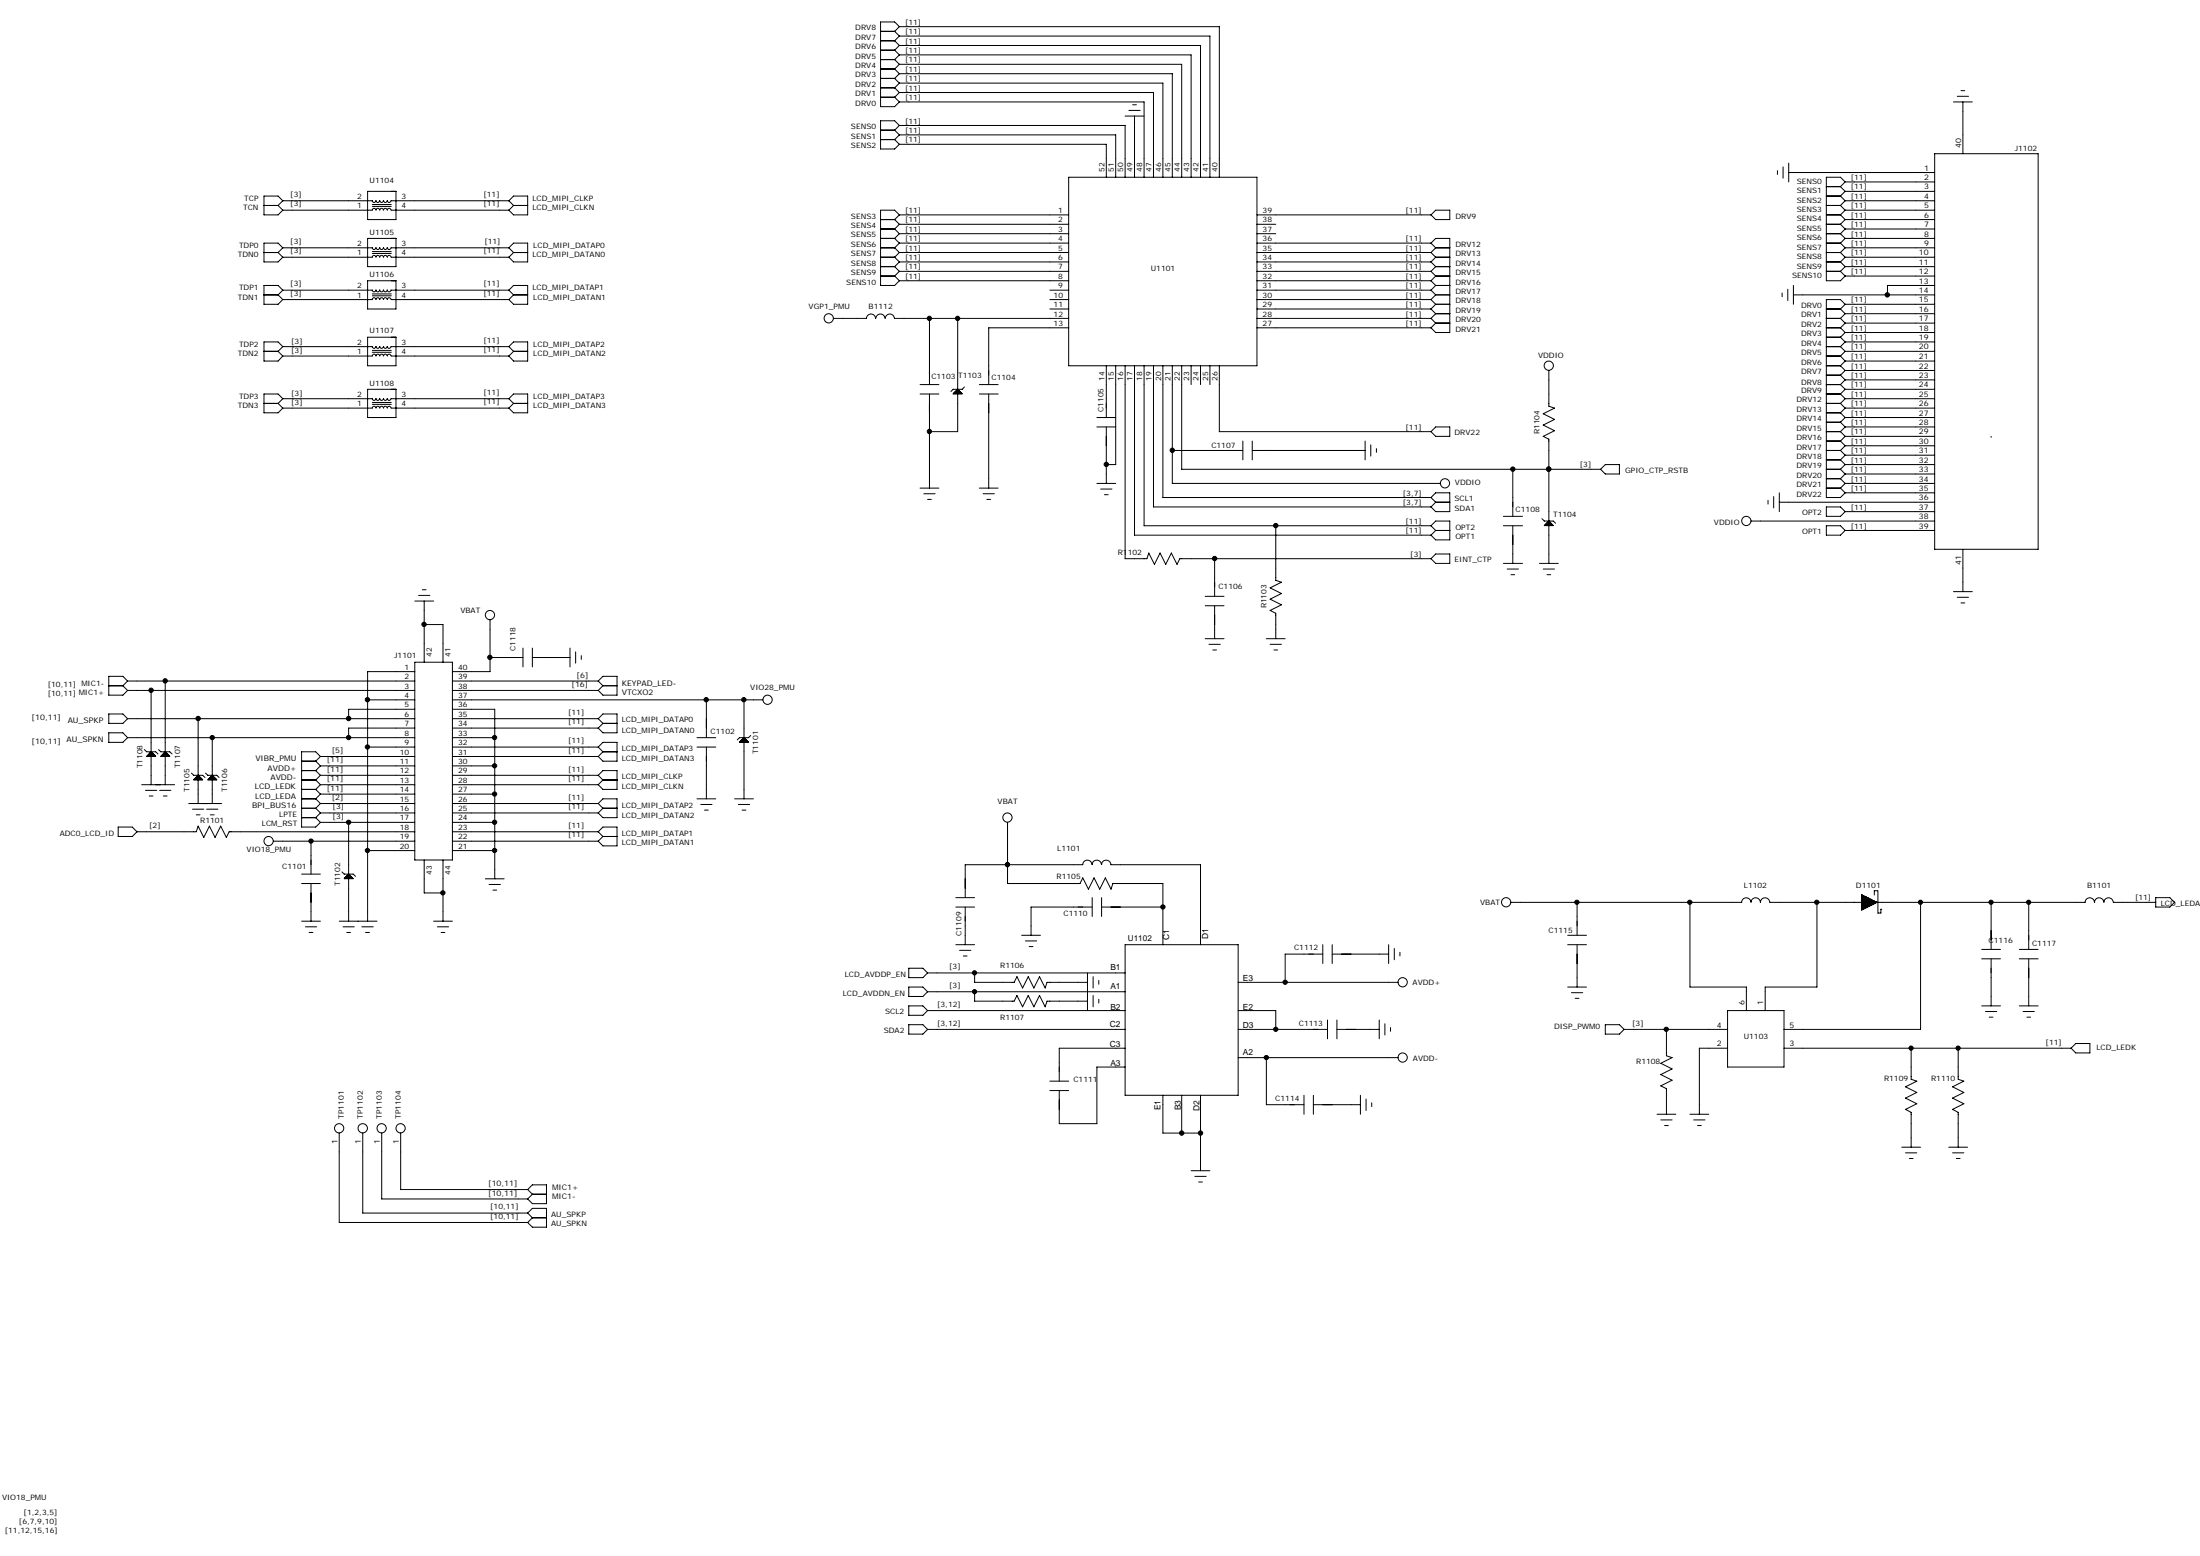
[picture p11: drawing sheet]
<svg xmlns="http://www.w3.org/2000/svg" width="297mm" height="210mm" viewBox="0 0 297 210" stroke-linecap="round" stroke-linejoin="round" font-family="sans-serif">
<g fill="none" stroke="#000" stroke-width=".14">
<path d="M118.9 18.8h1.9M118.9 17.6h1.9M118.9 13.1h1.9M118.9 11.9h1.9M118.9 10.6h1.9M118.9 9.3h1.9M118.9 8h1.9M118.9 6.8h1.9M118.9 5.5h1.9M118.9 4.2h1.9M120.8 18.8l.6 .7M120.8 17.6l.6 .6"/>
<path d="M120.8 13.1l.6 .7M120.8 11.9l.6 .6M120.8 10.6l.6 .6M120.8 9.3l.6 .6M120.8 8l.6 .7M120.8 6.8l.6 .6M120.8 5.5l.6 .6M120.8 4.2l.6 .7M121.4 16.9h30.5v7M121.4 11.2h35.6v12.7M121.4 8.7h38.2v15.2M121.4 6.1h40.7v17.8"/>
<path d="M121.4 19.5h28v4.4M121.4 18.2h29.2v5.7M121.4 13.8h33.1v10.1M121.4 12.5h34.3v11.4M121.4 9.9h36.9v14M121.4 7.4h39.4v16.5M121.4 4.9h42v19M121.4 3.6h43.2v20.3M121.4 3.6l-.6-.6h-1.9v11.4h1.9l.6-.6M121.4 16.9l-.6-.6h-1.9v3.8h1.9l.6-.6M121.4 18.2l-.6 .6M121.4 16.9l-.6 .7"/>
<path d="M121.4 12.5l-.6 .6M121.4 11.2l-.6 .7M121.4 9.9l-.6 .7M121.4 8.7l-.6 .6M121.4 7.4l-.6 .6M121.4 6.1l-.6 .7M121.4 4.9l-.6 .6M121.4 3.6l-.6 .6M151.9 15.7h2.6M152.4 14.9h1.5M152.9 14.1h.5M153.2 15.7v8.2"/>
<path d="M263.8 13.8h2.5M264.3 13h1.5M264.8 12.2h.5M265 13.8v6.9M35.6 34.1h1.9M35.6 39.8h1.9M35.6 27.7h1.9M37.5 27.7l.7 .7M37.5 34.1l.7 .6M37.5 39.8l.7 .6M38.2 27.1l-.7-.6h-1.9v2.5h1.9l.7-.6M38.2 33.4l-.7-.6h-1.9v2.5h1.9l.7-.6"/>
<path d="M38.2 39.2h12.1M38.2 27.1h12.1M38.2 33.4h12.1M38.2 39.2l-.7-.7h-1.9v2.6h1.9l.7-.7M38.2 27.1l-.7 .6M38.2 33.4l-.7 .7M38.2 39.2l-.7 .6M49.6 37.9h3.9v3.8h-3.9zM49.6 25.8h3.9v3.8h-3.9zM49.6 32.2h3.9v3.8h-3.9zM50.3 27.1l.2 .2 .3-.2 .2 .2 .3-.2 .2 .2 .3-.2 .2 .2 .3-.2 .2 .2 .3-.2M50.3 33.4l.2 .3 .3-.3 .2 .3 .3-.3 .2 .3 .3-.3 .2 .3 .3-.3 .2 .3 .3-.3"/>
<path d="M50.3 39.1l.2 .3 .3-.3 .2 .3 .3-.3 .2 .3 .3-.3 .2 .3 .3-.3 .2 .3 .3-.3M50.3 27.6h2.5M50.3 27.9h2.5M50.3 34h2.5M50.3 34.2h2.5M50.3 39.7h2.5M50.3 39.9h2.5M52.8 28.3l-.3-.2-.2 .2-.3-.2-.2 .2-.3-.2-.2 .2-.3-.2-.2 .2-.3-.2-.2 .2-12.1 .1M52.8 34.7l-.3-.2-.2 .2-.3-.2-.2 .2-.3-.2-.2 .2-.3-.2-.2 .2-.3-.2-.2 .2h-12.1M52.8 39.2h15.9M52.8 27.1h15.9M52.8 28.4h15.9"/>
<path d="M52.8 33.4h15.9M52.8 34.7h15.9M68.7 27.1l.6-.6h1.9v2.5h-1.9l-.6-.6M68.7 33.4l.6-.6h1.9v2.5h-1.9l-.6-.6M68.7 39.2l.6-.7h1.9v2.6h-1.9l-.6-.7M68.7 27.1l.6 .6M68.7 39.2l.6 .6M68.7 33.4l.6 .7M69.3 34.1h1.9M69.3 39.8h1.9M69.3 27.7h1.9M69.3 34.1l-.6 .6"/>
<path d="M69.3 27.7l-.6 .7M69.3 39.8l-.6 .6M118.9 29.6h1.9M118.9 30.9h1.9M118.9 32.2h1.9M118.9 33.4h1.9M118.9 34.7h1.9M118.9 36h1.9M118.9 37.3h1.9M120.8 29.6l.6 .7M120.8 30.9l.6 .6M120.8 32.2l.6 .6"/>
<path d="M120.8 33.4l.6 .7M120.8 34.7l.6 .6M120.8 36l.6 .6M120.8 37.3l.6 .6M121.4 29h22.9M121.4 30.3h22.9M121.4 31.5h22.9M121.4 32.8h22.9M121.4 34.1h22.9M121.4 35.3h22.9M121.4 36.6h22.9M121.4 37.9h22.9"/>
<path d="M121.4 29l-.6-.6h-1.9v10.1h1.9l.6-.6M121.4 29l-.6 .6M121.4 30.3l-.6 .6M121.4 31.5l-.6 .7M121.4 32.8l-.6 .6M121.4 34.1l-.6 .6M121.4 35.3l-.6 .7M121.4 36.6l-.6 .7M141.7 39.2h2.6M144.3 23.9h25.4v25.5h-25.4zM169.7 29h23.5M169.7 30.3h2.6"/>
<path d="M169.7 31.5h2.6M169.7 32.8h23.5M169.7 34.1h23.5M169.7 35.3h23.5M169.7 36.6h23.5M169.7 37.9h23.5M169.7 39.2h23.5M193.2 32.8l.6-.6h1.9v12.7h-1.9l-.6-.7M193.2 32.8l.6 .6M193.2 34.1l.6 .6M193.2 35.3l.6 .7M193.2 36.6l.6 .7"/>
<path d="M193.2 37.9l.6 .6M193.2 39.2l.6 .6M193.8 28.4h1.9v1.2h-1.9l-.6-.6zM193.8 33.4h1.9M193.8 34.7h1.9M193.8 36h1.9M193.8 37.3h1.9M193.8 38.5h1.9M193.8 39.8h1.9M193.8 33.4l-.6 .7M193.8 34.7l-.6 .6M193.8 36l-.6 .6"/>
<path d="M193.8 37.3l-.6 .6M193.8 38.5l-.6 .7M193.8 39.8l-.6 .6M240 23v.5M240.6 39.5v.5M240.7 22.5v1.5M241.4 39v1.6M241.5 23.3h19.7M241.5 22v2.6M242.1 39.8h19.1M242.1 38.5v2.6M246.6 29h1.9"/>
<path d="M246.6 30.3h1.9M246.6 31.5h1.9M246.6 32.8h1.9M246.6 34.1h1.9M246.6 35.3h1.9M246.6 36.6h1.9M246.6 27.7h1.9M246.6 26.5h1.9M246.6 25.2h1.9M248.5 36.6l.6 .7M248.5 35.3l.6 .7M248.5 34.1l.6 .6"/>
<path d="M248.5 32.8l.6 .6M248.5 31.5l.6 .7M248.5 30.3l.6 .6M248.5 29l.6 .6M248.5 27.7l.6 .7M248.5 26.5l.6 .6M248.5 25.2l.6 .6M249.1 24.6l-.6-.7h-1.9v14h1.9l.6-.6M249.1 24.6h12.1M249.1 25.8h12.1M249.1 27.1h12.1M249.1 28.4h12.1"/>
<path d="M249.1 29.6h12.1M249.1 30.9h12.1M249.1 32.2h12.1M249.1 33.4h12.1M249.1 34.7h12.1M249.1 36h12.1M249.1 37.3h12.1M249.1 36l-.6 .6M249.1 34.7l-.6 .6M249.1 33.4l-.6 .7M249.1 32.2l-.6 .6M249.1 30.9l-.6 .6"/>
<path d="M249.1 29.6l-.6 .7M249.1 28.4l-.6 .6M249.1 27.1l-.6 .6M249.1 25.8l-.6 .7M249.1 24.6l-.6 .6M261.2 20.7h14v53.4h-14zM261.2 38.5h-6.4v1.3M35.6 47.4h1.9M35.6 54.4h1.9M37.5 47.4l.7 .6M37.5 54.4l.7 .7M38.2 40.4h12.1"/>
<path d="M38.2 53.8l-.7-.6h-1.9v2.5h1.9l.7-.6M38.2 46.8l-.7-.7h-1.9v2.6h1.9l.7-.7M38.2 53.8h12.1M38.2 55.1h12.1M38.2 46.8h12.1M38.2 46.8l-.7 .6M38.2 53.8l-.7 .6M49.6 45.5h3.9v3.9h-3.9zM49.6 52.5h3.9v3.8h-3.9zM50.3 40.4l.2-.2 .3 .2 .2-.2 .3 .2 .2-.2 .3 .2 .2-.2 .3 .2 .2-.2 .3 .2M50.3 46.8l.2 .2 .3-.2 .2 .2 .3-.2 .2 .2 .3-.2 .2 .2 .3-.2 .2 .2 .3-.2M50.3 55.1l.2-.3 .3 .3 .2-.3 .3 .3 .2-.3 .3 .3 .2-.3 .3 .3 .2-.3 .3 .3"/>
<path d="M50.3 53.8l.2 .2 .3-.2 .2 .2 .3-.2 .2 .2 .3-.2 .2 .2 .3-.2 .2 .2 .3-.2M50.3 47.3h2.5M50.3 47.5h2.5M50.3 54.3h2.5M50.3 54.6h2.5M52.8 48l-.3-.2-.2 .2-.3-.2-.2 .2-.3-.2-.2 .2-.3-.2-.2 .2-.3-.2-.2 .2h-12.1M52.8 40.4h15.9M52.8 53.8h15.9M52.8 55.1h15.9M52.8 48h15.9M52.8 46.8h15.9M68.7 53.8l.6-.6h1.9v2.5h-1.9l-.6-.6"/>
<path d="M68.7 46.8l.6-.7h1.9v2.6h-1.9l-.6-.7M68.7 46.8l.6 .6M68.7 53.8l.6 .6M69.3 47.4h1.9M69.3 54.4h1.9M69.3 47.4l-.6 .6M69.3 54.4l-.6 .7M112.5 43h4.5M117 42.9a.62 .62 0 0 1 .6-.5 .62 .62 0 0 1 .6 .5M118.3 42.9a.62 .62 0 0 1 .6-.5 .62 .62 0 0 1 .6 .5M119.5 42.9a.62 .62 0 0 1 .6-.5 .62 .62 0 0 1 .7 .5M120.8 43h23.5"/>
<path d="M124.2 51.9h2.6M124.2 53.2h2.6M125.5 43v8.9M125.5 53.2v12.7M128.7 53.1l.6-.6 .6 .6zM128.8 53.1v-.1h1v.1M128.9 52.9h.8v.2M128.9 52.9v.2M129 52.8h.6v.3M129 52.8v.3M129.2 53.1v-.4h.2v.4M129.3 52.5h.1"/>
<path d="M129.3 43v15.3h-3.8M130.2 52.2l-.3 .3h-1.2l-.3 .3M132.2 51.9h2.6M132.2 53.2h2.6M133.5 53.2v12.7M141.7 40.4h2.6M141.7 41.7h2.6M144.3 44.2h-10.8v7.7M148.1 56.3h2.5M148.1 57.6h2.5M149.4 49.4v6.9M149.4 57.6v7.6"/>
<path d="M150.6 49.4v13.3h-1.2M151.9 49.4v26h3l.2-.8 .8 1.6 .7-1.6 .8 1.6 .8-1.6 .7 1.6 .4-.8h33.9M153.2 49.4v22.8h40M154.5 49.4v21.6h38.7M155.7 49.4v19h37.5M157 49.4v17.7h36.2M158.3 49.4v15.8h36.2M159.6 49.4v13.9h56.5M160.8 49.4v2.5M162.1 49.4v2.5M163.4 49.4v2.5M164.6 49.4v8.9h28.6"/>
<path d="M167.8 59.5v2.6M169.1 59.5v2.6M169.7 40.4h23.5M169.7 41.7h23.5M169.7 43h23.5M169.7 44.2h23.5M184.3 59.5v2.6M193.2 58.3l.6-.7h1.9v1.3h-1.9zM193.2 40.4l.6 .7M193.2 41.7l.6 .6M193.2 43l.6 .6M193.8 41.1h1.9"/>
<path d="M193.8 42.3h1.9M193.8 43.6h1.9M193.8 42.3l-.6 .7M193.8 41.1l-.6 .6M193.8 43.6l-.6 .6M209.1 50v4.8l.8 .3-1.5 .7 1.5 .8-1.5 .8 1.5 .7-1.5 .8 .7 .4v16.7M246.6 49.4h1.9M246.6 41.7h1.9M246.6 43h1.9M246.6 44.2h1.9M246.6 51.9h1.9M246.6 53.2h1.9"/>
<path d="M246.6 45.5h1.9M246.6 48h1.9M246.6 46.8h1.9M246.6 54.4h1.9M246.6 55.7h1.9M246.6 58.3h1.9M246.6 57h1.9M246.6 59.5h1.9M246.6 50.6h1.9M248.5 53.2l.6 .6M248.5 54.4l.6 .7M248.5 55.7l.6 .6"/>
<path d="M248.5 57l.6 .6M248.5 58.3l.6 .6M248.5 59.5l.6 .7M248.5 41.7l.6 .6M248.5 43l.6 .6M248.5 44.2l.6 .7M248.5 45.5l.6 .6M248.5 46.8l.6 .6M248.5 48l.6 .7M248.5 49.4l.6 .6M248.5 50.6l.6 .7M248.5 51.9l.6 .6"/>
<path d="M249.1 41.1l-.6-.7h-1.9v26.7h1.9l.6-.6M249.1 52.5h12.1M249.1 56.3h12.1M249.1 57.6h12.1M249.1 41.1h12.1M249.1 42.3h12.1M249.1 43.6h12.1M249.1 44.9h12.1M249.1 46.1h12.1M249.1 47.4h12.1M249.1 48.7h12.1M249.1 50h12.1"/>
<path d="M249.1 51.3h12.1M249.1 53.8h12.1M249.1 55.1h12.1M249.1 58.9h12.1M249.1 53.8l-.6 .6M249.1 55.1l-.6 .6M249.1 56.3l-.6 .7M249.1 57.6l-.6 .7M249.1 58.9l-.6 .6M249.1 41.1l-.6 .6M249.1 42.3l-.6 .7M249.1 43.6l-.6 .6"/>
<path d="M249.1 44.9l-.6 .6M249.1 46.1l-.6 .7M249.1 47.4l-.6 .6M249.1 48.7l-.6 .7M249.1 50l-.6 .6M249.1 51.3l-.6 .6M249.1 52.5l-.6 .7M268.8 58.9h.1M57 79.6h.5M124.2 65.9h2.6M124.7 66.6h1.6M125.2 67.4h.5"/>
<path d="M132.2 65.9h2.6M132.7 66.6h1.6M133.2 67.4h.5M148.1 65.2h2.5M148.6 66h1.5M149.1 66.8h.5M158.3 60.8h9.5M164 75.4v5.1M169.1 60.8h15.2M172.3 71v7.3l.7 .3-1.5 .7 1.5 .8-1.5 .8 1.5 .7-1.5 .8 .8 .4v3.4M185.1 60v1.6M185.8 60.5v.5"/>
<path d="M193.2 71l.6-.7h1.9v2.6h-1.9l-.6-.7M193.2 67.1l.6-.6h1.9v2.5h-1.9l-.6-.6M193.2 67.1l.6 .7M193.2 71l.6 .6M193.8 67.8h1.9M193.8 71.6h1.9M193.8 74.8h1.9v1.2h-1.9l-.6-.6zM193.8 67.8l-.6 .6M193.8 71.6l-.6 .6M203 69.7h2.6M203 71h2.6M203 76h2.6"/>
<path d="M203.5 76.8h1.5M204 77.6h.5M204.3 63.3v6.4M204.3 71v5M207.9 76h2.5M208.2 70l.3 .3h1.2l.3 .3M208.4 76.8h1.5M208.5 70.9l.6-.6 .6 .6zM208.6 70.9v-.1h1v.1M208.7 70.9v-.2h.8v.2M208.9 70.9v-.3h.5v.3M208.9 77.6h.5"/>
<path d="M209 70.9v-.5h.3v.5M209.1 70.3h.1M216.7 62.7h1.9v1.3h-1.9l-.6-.7zM236.4 70.3h24.8M238.7 67.5v.5M239.5 67v1.5M240.2 67.8h21M240.2 66.5v2.5M246.6 68.4h1.9l.6 .6-.6 .7h-1.9zM246.6 71h1.9l.6 .6-.6 .6h-1.9zM246.6 60.8h1.9M246.6 65.9h1.9"/>
<path d="M246.6 63.3h1.9M246.6 62.1h1.9M246.6 64.6h1.9M248.5 60.8l.6 .6M248.5 62.1l.6 .6M248.5 63.3l.6 .7M248.5 64.6l.6 .6M248.5 65.9l.6 .6M249.1 60.2h12.1M249.1 61.4h12.1M249.1 62.7h12.1M249.1 64h12.1"/>
<path d="M249.1 65.2h12.1M249.1 66.5h12.1M249.1 69h12.1M249.1 71.6h12.1M249.1 60.2l-.6 .6M249.1 61.4l-.6 .7M249.1 62.7l-.6 .6M249.1 64l-.6 .6M249.1 65.2l-.6 .7M263.8 79.8h2.5M265 74.1v5.7M14.7 98.9h1.9l.6 .6-.6 .7h-1.9z"/>
<path d="M14.7 96.4h1.9l.6 .6-.6 .6h-1.9zM14.7 92.5h1.9M16.6 92.5l.6 .7M17.2 99.5h38.8M17.2 91.9h38.8M17.2 93.2h38.8M17.2 97h38.8M17.2 91.9l-.6 .6M17.2 91.9l-.6-.6h-1.9v2.5h1.9l.6-.6M20.4 93.2v12.7M22.3 91.9v14M26.8 97v11.4"/>
<path d="M28.7 99.5v8.9M49.6 94.4h6.4M56 95.7h-8.9v1.3M56 98.3h-8.9v1.2M56 90.6h-6.4v33.7M56 89.4h5.1v26.7h-5.1zM56 81.1h2.5M56.5 80.3h1.5M57.3 84.3h2.5v5.1M57.3 81.1v8.3M61.1 95.7h5.7v7.7M61.1 99.5h5.7"/>
<path d="M61.1 91.9h19.7M61.1 93.2h19.7M61.1 94.4h41.9M61.1 97h19.7M61.1 98.3h19.7M66.2 88.7h4.4M66.2 83.7v6.9h-5.1M70.6 87.5v2.5M71.9 88.7h5.1M71.9 87.5v2.5M77 87.5v2.5M77.7 88v1.5"/>
<path d="M78.5 88.5v.5M80.8 91.9l.6-.6h1.9v2.5h-1.9l-.6-.6M80.8 97l.6-.6h1.9v2.5h-1.9l-.6-.6M80.8 97l.6 .6M80.8 91.9l.6 .6M81.4 97.6h1.9M81.4 97.6l-.6 .7M81.4 92.5h1.9M81.4 92.5l-.6 .7M94.1 99.5h2.5M95.4 94.4v5.1M100.2 99.8h.5v.4"/>
<path d="M100.2 99.8v.4M100.3 99.7h.3v.5M100.3 99.7v.5M100.5 99.5h.1M100.5 94.4v13.4M101.4 99.3l-.3 .2h-1.3l-.3 .3M162.7 80.5h2.6M162.7 81.7h2.6M162.7 86.2h2.6M163.2 87h1.6M163.7 87.7h.6M164 81.7v4.5"/>
<path d="M171 86.2h2.5M171.5 87h1.5M172 87.7h.5M264.3 80.6h1.5M264.8 81.4h.5M16 111.6h1.9l.6 .6-.6 .7h-1.9zM18.5 112.2h8l.3-.7 .7 1.5 .8-1.5 .7 1.5 .8-1.5 .8 1.5 .3-.8h25.1M19.1 105.9h4.5M19.5 101.2l.3 .3h1.2l.3 .2M19.6 106.7h1.6M19.9 102.1v-.1h1v.1M20 102.1v-.3h.8v.3"/>
<path d="M20.1 102.1v-.4h.6v.4M20.1 107.4h.6M20.3 102.1v-.5h.2v.5M20.4 101.5h.1M20.4 101.5l.6 .6h-1.2zM21.4 101.2l.3 .3h1.2l.3 .2M21.5 106.7h1.6M21.8 102.1v-.1h1v.1M21.9 102.1v-.3h.8v.3M22.1 102.1v-.4h.5v.4M22.1 107.4h.5M22.2 102.1v-.5h.2v.5"/>
<path d="M22.3 101.5h.1M22.3 101.5l.6 .6h-1.2zM25.5 108.4h4.4M25.8 104.3l.4 .3h1.2l.3 .3M26 109.2h1.5M26.2 105.2v-.1h1.1v.1M26.4 105.2v-.2h.7v.2M26.5 105.2v-.3h.5v.3M26.5 110h.5M26.6 105.2v-.4h.3v.4M26.8 104.6h.1M26.8 104.6l.6 .6h-1.2z"/>
<path d="M27.7 104.3l.4 .3h1.2l.3 .3M27.9 109.2h1.5M28.1 105.2v-.1h1.1v.1M28.3 105.2v-.2h.7v.2M28.4 105.2v-.3h.5v.3M28.4 110h.5M28.5 105.2v-.4h.3v.4M28.7 104.6h.1M28.7 104.6l.6 .6h-1.2zM36.9 113.5h19.1M40.7 119.2h2.6M40.7 118h2.6"/>
<path d="M40.7 105.3h1.9M40.7 102.7h1.9M40.7 110.3h1.9M40.7 109.1h1.9M40.7 107.8h1.9M40.7 106.5h1.9M40.7 104h1.9M42 113.5v4.5M42 119.2v5.1M42.6 109.1l.7 .6M42.6 110.3l.7 .7M42.6 102.7l.7 .7"/>
<path d="M42.6 104l.7 .6M42.6 105.3l.7 .6M42.6 106.5l.7 .7M42.6 107.8l.7 .6M43.3 102.1h12.7M43.3 103.4h12.7M43.3 104.6h12.7M43.3 105.9h12.7M43.3 107.2h12.7M43.3 108.4h12.7M43.3 109.7h12.7M43.3 111h12.7"/>
<path d="M43.3 102.1l-.7-.6h-1.9v10.1h1.9l.7-.6M43.3 108.4l-.7 .7M43.3 109.7l-.7 .6M43.3 102.1l-.7 .6M43.3 103.4l-.7 .6M43.3 104.6l-.7 .7M43.3 105.9l-.7 .6M43.3 107.2l-.7 .6M46.2 117.7l.3 .3h1.2l.3 .3M46.6 118.6v-.1h1v.1M46.7 118.6v-.3h.8v.3M46.8 118.6v-.4h.5v.4"/>
<path d="M46.9 118.6v-.5h.3v.5M47.1 118h.1M47.1 118l.6 .6h-1.2zM47.1 111v13.3M49.6 100.8h6.4M49.6 114.8h6.4M57.3 116.1v4.4h2.5M59.8 116.1v8.2M61.1 114.8h5.7M61.1 100.8h19.7M61.1 112.2h19.7M61.1 102.1h19.7"/>
<path d="M61.1 103.4h5.7M61.1 104.6h19.7M61.1 105.9h19.7M61.1 107.2h5.7M61.1 108.4h19.7M61.1 109.7h19.7M61.1 111h5.7M61.1 113.5h19.7M65.5 118.6h2.6M66 119.4h1.6M66.8 103.4v15.2M80.8 100.8l.6-.6h1.9v2.5h-1.9l-.6-.6"/>
<path d="M80.8 104.6l.6-.6h1.9v2.5h-1.9l-.6-.6M80.8 108.4l.6-.6h1.9v2.5h-1.9l-.6-.6M80.8 112.2l.6-.6h1.9v2.6h-1.9l-.6-.7M80.8 100.8l.6 .7M80.8 108.4l.6 .7M80.8 104.6l.6 .7M80.8 112.2l.6 .7M81.4 101.5h1.9M81.4 105.3h1.9M81.4 101.5l-.6 .6M81.4 109.1h1.9M81.4 109.1l-.6 .6"/>
<path d="M81.4 105.3l-.6 .6M81.4 112.9h1.9M81.4 112.9l-.6 .6M94.1 100.8h2.5M94.1 107.8h2.5M94.6 108.6h1.5M95.1 109.3h.5M95.4 100.8v7M99.2 107.8h2.5M99.7 108.6h1.5M99.8 100.2l.7-.7 .6 .7zM99.9 100.2v-.1h1.1v.1"/>
<path d="M100.1 100.2v-.3h.7v.3M100.2 109.3h.5M136 111v8.2h9.8l.4-.7 .8 1.5 .7-1.5 .8 1.5 .7-1.5 .8 1.5 .3-.8h6.7v8.3M146.2 116.7a.63 .63 0 0 1 .6-.6 .63 .63 0 0 1 .6 .6M146.2 116.7h-15.9v4.4M147.5 116.7a.63 .63 0 0 1 .6-.6 .63 .63 0 0 1 .6 .6 .64 .64 0 0 1 .6-.6 .64 .64 0 0 1 .7 .6M150 116.7h12.1v10.8M40.7 124.3h2.6M41.2 125.1h1.6M41.7 125.8h.5M45.8 124.3h5.1M46.3 125.1h1.5"/>
<path d="M46.8 125.8h.5M48.8 125.1h1.6M49.4 125.8h.5M58.5 124.3h2.6M59.1 125.1h1.5M59.6 125.8h.5M66.5 120.1h.6M122.7 133.2h1.9l.6 .6-.6 .7h-1.9zM122.7 135.7h1.9l.6 .7-.6 .6h-1.9zM122.7 138.3h1.9l.6 .6-.6 .7h-1.9zM122.7 130.7h1.9l.6 .6-.6 .6h-1.9zM125.2 136.4h26.7"/>
<path d="M125.2 138.9h26.7M125.2 133.8h26.7M125.2 131.3h26.7M129 127.5h2.6M129 122.4h2.6M129 121.1h2.6M129.6 128.2h1.5M130.1 129h.5M130.3 122.4v5.1M131.6 131.3v1.3h5.3l.4-.8 .8 1.5 .7-1.5 .8 1.5 .8-1.5 .7 1.5 .3-.7h5.4M131.6 133.8v1.3h5.3l.4-.8 .8 1.6 .7-1.6 .8 1.6 .8-1.6 .7 1.6 .3-.8h5.4M137.9 126.2h2.6"/>
<path d="M138.4 127h1.6M139 127.7h.5M146.8 131.3v5.1M147.5 122.4h-8.3v3.8M147.5 121.1v2.6M147.6 131.8v1.5M147.6 134.3v1.6M148.4 132.3v.5M148.4 134.9v.5M148.7 122.4h8.3M148.7 121.1v2.6M151.9 127.5h15.3v20.3h-15.3z"/>
<path d="M167.2 138.9h12M167.2 136.4h5.1v2.5M167.2 132.6h21.6M178.6 128.8h-5.1v3.8M178.6 127.5v2.5M179.2 137.6v2.6M179.9 128.8h7.6M179.9 127.5v2.5M180.5 138.9h5.7M180.5 137.6v2.6M186.2 137.6v2.6M187 138.2v1.5"/>
<path d="M187.5 127.5v2.5M187.7 138.7v.5M188.3 128v1.5M189 128.5v.5M204 121.8h31.2M211.7 126.2h2.5M211.7 127.5h2.5M211.7 133.2h2.5M212.2 134h1.5M212.7 134.7h.5M212.9 121.8v4.4M212.9 127.5v5.7"/>
<path d="M216.7 138.3h1.9l.7 .6-.7 .7h-1.9zM219.3 138.9h14M225 138.9v3.6l.8 .2-1.6 .8 1.6 .8-1.6 .7 1.6 .8-1.6 .7 .8 .4v3.5M228.2 121.8v11.4h7.6v3.2M233.3 136.4h7.6v7.6h-7.6zM235.2 121.8a.63 .63 0 0 1 .6-.6 .63 .63 0 0 1 .6 .6 .64 .64 0 0 1 .6-.6 .64 .64 0 0 1 .7 .6M237.7 121.8a.63 .63 0 0 1 .6-.6 .63 .63 0 0 1 .6 .6M239 121.8h12.4M245.3 121.8v11.4h-7v3.2M253.4 121.8h.7M253.5 120.2h-.4v.6M253.6 120.2v3.1"/>
<path d="M254.1 122.7h-.1v.5h-.4M254.2 121.8h27.3M259.3 121.8v17.1h-18.4M267.6 129.4h2.5M267.6 128.1h2.5M267.6 135.7h2.5M268.1 136.5h1.5M268.6 137.3h.5M268.8 121.8v6.3M268.8 129.4v6.3M272.6 129.4h2.6M272.6 128.1h2.6"/>
<path d="M272.6 135.7h2.6M273.2 136.5h1.5M273.7 137.3h.5M273.9 121.8v6.3M273.9 129.4v6.3M281.5 121.8a.63 .63 0 0 1 .7-.6 .63 .63 0 0 1 .6 .6 .64 .64 0 0 1 .6-.6 .64 .64 0 0 1 .7 .6M284.1 121.8a.63 .63 0 0 1 .6-.6 .63 .63 0 0 1 .6 .6M285.3 121.8h5.8M291.1 121.1h1.9l.6 .7-.6 .6h-1.9zM45.8 152.9v12.1h25.4M49 152.9v10.8h22.2M51.5 152.9v8.9h19.7"/>
<path d="M54.1 152.9v7.6h17.1M141.7 145.9h2.6M141.7 147.2h2.6M151.9 144h-3.8v7.6h-5.1v-4.4M151.9 141.5h-8.9v4.4M157 147.8v5.1h5.1M159.6 147.8v5.1M160.8 158h2.6M161.3 158.7h1.6M161.8 159.5h.5M162.1 147.8v10.2M167.2 142.7h21.6"/>
<path d="M171 142.7v6.4h5.1M176.1 147.8v2.6M177.3 149.1h6.4M177.3 147.8v2.6M183.7 147.8v2.6M184.4 148.3v1.6M185.2 148.8v.5M223.7 150.4h2.6M224.2 151.1h1.6M224.7 151.9h.6M228.2 150.4h2.5M228.7 151.1h1.5"/>
<path d="M229.2 151.9h.5M233.3 141.5h-3.9v8.9M240.9 141.5h38.7M256.8 154.8h2.5M257.3 155.6h1.5M257.8 156.3h.5M258 141.5v4.1l.8 .3-1.5 .8 1.5 .7-1.5 .8 1.5 .7-1.5 .8 .7 .4v4.7M263.1 154.8h2.6M263.6 155.6h1.6M264.1 156.3h.5M264.4 141.5v4.1l.8 .3-1.6 .8 1.6 .7-1.6 .8 1.6 .7-1.6 .8 .8 .4v4.7M280.3 140.8h1.9v1.3h-1.9l-.7-.6z"/>
<path d="M71.2 160.5l.7 .7M71.2 160.5l.7-.6h1.9v2.5h-1.9l-.7-.6M71.2 163.7l.7-.6h1.9v2.5h-1.9l-.7-.6M71.2 163.7l.7 .6M71.9 161.2h1.9M71.9 161.2l-.7 .6M71.9 164.3h1.9M71.9 164.3l-.7 .7"/>
<circle cx="111.9" cy="43" r=".62"/>
<circle cx="209.1" cy="49.3" r=".62"/>
<circle cx="195.1" cy="65.2" r=".62"/>
<circle cx="235.8" cy="70.3" r=".62"/>
<circle cx="66.2" cy="83" r=".62"/>
<circle cx="103.6" cy="94.4" r=".62"/>
<circle cx="36.3" cy="113.5" r=".62"/>
<circle cx="136" cy="110.3" r=".62"/>
<circle cx="189.4" cy="132.6" r=".62"/>
<circle cx="203.4" cy="121.8" r=".62"/>
<circle cx="45.8" cy="152.3" r=".62"/>
<circle cx="49" cy="152.3" r=".63"/>
<circle cx="51.5" cy="152.3" r=".62"/>
<circle cx="54.1" cy="152.3" r=".62"/>
<circle cx="189.4" cy="142.7" r=".62"/>
</g>
<g fill="none" stroke="#000" stroke-width=".17">
<path d="M251.4 120.8l2 1-2 1zM251.4 122.6h.3M251.4 122.4h.6M251.4 122.3h1M251.4 122.1h1.3M251.4 121.9h1.7M251.4 121.8h2M251.4 121.6h1.6v.4M251.4 121.4h1.3M251.4 121.2h.9v1.1M251.4 121h.5v1.5M251.4 120.9h.2v1.8"/>
<path d="M251.4 120.8v2M251.7 121v1.6M252.1 121.1v1.3M252.5 121.3v.9M252.6 121.4v.8M252.8 121.5v.5M253.2 121.7v.2M253.3 121.8h.1"/>
</g>
<g fill="#000" stroke="#000" stroke-width=".14">
<circle cx="254.8" cy="39.8" r=".3"/>
<circle cx="125.5" cy="43" r=".29"/>
<circle cx="125.5" cy="58.2" r=".29"/>
<circle cx="129.3" cy="43" r=".29"/>
<circle cx="149.4" cy="62.7" r=".3"/>
<circle cx="158.3" cy="60.8" r=".3"/>
<circle cx="164" cy="75.4" r=".3"/>
<circle cx="172.3" cy="70.9" r=".3"/>
<circle cx="204.3" cy="63.3" r=".3"/>
<circle cx="209.1" cy="63.3" r=".3"/>
<circle cx="20.4" cy="93.2" r=".3"/>
<circle cx="22.3" cy="91.9" r=".3"/>
<circle cx="26.8" cy="97" r=".3"/>
<circle cx="28.7" cy="99.5" r=".29"/>
<circle cx="47.1" cy="97" r=".3"/>
<circle cx="47.1" cy="99.5" r=".29"/>
<circle cx="49.6" cy="94.4" r=".3"/>
<circle cx="57.3" cy="84.3" r=".3"/>
<circle cx="66.1" cy="88.7" r=".3"/>
<circle cx="66.8" cy="99.5" r=".29"/>
<circle cx="95.4" cy="94.4" r=".3"/>
<circle cx="100.4" cy="94.4" r=".3"/>
<circle cx="42" cy="113.5" r=".29"/>
<circle cx="47.1" cy="111" r=".29"/>
<circle cx="49.6" cy="100.8" r=".29"/>
<circle cx="49.6" cy="114.8" r=".29"/>
<circle cx="66.8" cy="107.2" r=".29"/>
<circle cx="66.8" cy="103.3" r=".29"/>
<circle cx="66.8" cy="114.8" r=".29"/>
<circle cx="66.8" cy="111" r=".29"/>
<circle cx="136" cy="116.7" r=".29"/>
<circle cx="59.8" cy="120.5" r=".29"/>
<circle cx="131.6" cy="133.8" r=".29"/>
<circle cx="131.6" cy="131.3" r=".29"/>
<circle cx="157" cy="122.4" r=".29"/>
<circle cx="172.3" cy="138.9" r=".29"/>
<circle cx="173.5" cy="132.6" r=".29"/>
<circle cx="212.9" cy="121.8" r=".29"/>
<circle cx="225" cy="138.9" r=".29"/>
<circle cx="228.2" cy="121.8" r=".29"/>
<circle cx="245.3" cy="121.8" r=".29"/>
<circle cx="259.3" cy="121.8" r=".29"/>
<circle cx="268.8" cy="121.8" r=".29"/>
<circle cx="273.9" cy="121.8" r=".29"/>
<circle cx="159.6" cy="152.9" r=".3"/>
<circle cx="162.1" cy="152.9" r=".3"/>
<circle cx="171" cy="142.7" r=".29"/>
<circle cx="258" cy="141.4" r=".29"/>
<circle cx="264.4" cy="141.4" r=".29"/>
</g>
<g font-size="1.1">
<text x="149.9" y="131">B1</text>
<text x="152.3" y="127">U1102</text>
<text x="157.8" y="126.9" transform="rotate(-90 157.8 126.9)">C1</text>
<text x="163.1" y="126.7" transform="rotate(-90 163.1 126.7)">D1</text>
<text x="149.9" y="133.5">A1</text>
<text x="149.9" y="136.2">B2</text>
<text x="167.8" y="136.2">E2</text>
<text x="167.8" y="132.4">E3</text>
<text x="149.9" y="138.6">C2</text>
<text x="149.9" y="141.3">C3</text>
<text x="149.9" y="143.9">A3</text>
<text x="167.8" y="142.4">A2</text>
<text x="167.8" y="138.8">D3</text>
<text x="156.7" y="149.8" transform="rotate(-90 156.7 149.8)">E1</text>
<text x="159.4" y="149.8" transform="rotate(-90 159.4 149.8)">B3</text>
<text x="162" y="149.9" transform="rotate(-90 162 149.9)">D2</text>
</g>
<g font-size="1">
<text x="115.5" y="5.4">DRV7</text>
<text x="115.5" y="4.1">DRV8</text>
<text x="122.2" y="5.9">[11]</text>
<text x="122.2" y="4.6">[11]</text>
<text x="122.2" y="3.3">[11]</text>
<text x="115.5" y="11.7">DRV2</text>
<text x="115.5" y="10.5">DRV3</text>
<text x="115.5" y="9.2">DRV4</text>
<text x="115.5" y="7.9">DRV5</text>
<text x="115.5" y="6.6">DRV6</text>
<text x="122.2" y="11">[11]</text>
<text x="122.2" y="9.7">[11]</text>
<text x="122.2" y="8.4">[11]</text>
<text x="122.2" y="7.2">[11]</text>
<text x="114.9" y="17.4">SENS0</text>
<text x="115.5" y="14.3">DRV0</text>
<text x="115.5" y="13">DRV1</text>
<text x="122.2" y="17.9">[11]</text>
<text x="122.2" y="16.7">[11]</text>
<text x="122.2" y="13.5">[11]</text>
<text x="122.2" y="12.2">[11]</text>
<text x="114.9" y="20">SENS2</text>
<text x="114.9" y="18.7">SENS1</text>
<text x="122.2" y="19.2">[11]</text>
<text x="149.1" y="23.2" transform="rotate(-90 149.1 23.2)">52</text>
<text x="150.4" y="23.2" transform="rotate(-90 150.4 23.2)">51</text>
<text x="151.7" y="23.2" transform="rotate(-90 151.7 23.2)">50</text>
<text x="152.9" y="23.2" transform="rotate(-90 152.9 23.2)">49</text>
<text x="154.2" y="23.2" transform="rotate(-90 154.2 23.2)">48</text>
<text x="155.5" y="23.2" transform="rotate(-90 155.5 23.2)">47</text>
<text x="156.8" y="23.2" transform="rotate(-90 156.8 23.2)">46</text>
<text x="158" y="23.2" transform="rotate(-90 158 23.2)">45</text>
<text x="159.3" y="23.2" transform="rotate(-90 159.3 23.2)">44</text>
<text x="160.6" y="23.2" transform="rotate(-90 160.6 23.2)">43</text>
<text x="161.8" y="23.2" transform="rotate(-90 161.8 23.2)">42</text>
<text x="163.1" y="23.2" transform="rotate(-90 163.1 23.2)">41</text>
<text x="164.4" y="23.2" transform="rotate(-90 164.4 23.2)">40</text>
<text x="259.8" y="23">1</text>
<text x="264.8" y="20" transform="rotate(-90 264.8 20)">40</text>
<text x="272" y="20.4">J1102</text>
<text x="32.8" y="28.4">TCN</text>
<text x="33" y="27.1">TCP</text>
<text x="39.2" y="27.9">[3]</text>
<text x="39.2" y="26.6">[3]</text>
<text x="48.2" y="28.1">1</text>
<text x="48.2" y="26.8">2</text>
<text x="49.9" y="24.7">U1104</text>
<text x="54.2" y="28.1">4</text>
<text x="54.2" y="26.8">3</text>
<text x="65.3" y="26.6">[11]</text>
<text x="65.3" y="27.9">[11]</text>
<text x="71.9" y="27.1">LCD_MIPI_CLKP</text>
<text x="71.9" y="28.4">LCD_MIPI_CLKN</text>
<text x="114.9" y="29.5">SENS3</text>
<text x="122.2" y="28.7">[11]</text>
<text x="142.9" y="28.7">1</text>
<text x="170.5" y="28.7">39</text>
<text x="189.8" y="28.7">[11]</text>
<text x="196.5" y="29.5">DRV9</text>
<text x="242.6" y="29.9">SENS4</text>
<text x="242.6" y="28.6">SENS3</text>
<text x="242.6" y="27.3">SENS2</text>
<text x="242.6" y="26.1">SENS1</text>
<text x="242.6" y="24.8">SENS0</text>
<text x="249.9" y="29.4">[11]</text>
<text x="249.9" y="28.1">[11]</text>
<text x="249.9" y="26.8">[11]</text>
<text x="249.9" y="25.6">[11]</text>
<text x="249.9" y="24.3">[11]</text>
<text x="259.8" y="24.3">2</text>
<text x="259.8" y="25.6">3</text>
<text x="259.8" y="26.8">4</text>
<text x="259.8" y="28.1">5</text>
<text x="259.8" y="29.4">6</text>
<text x="32.1" y="34.7">TDN0</text>
<text x="32.3" y="33.4">TDP0</text>
<text x="39.2" y="34.2">[3]</text>
<text x="39.2" y="32.9">[3]</text>
<text x="48.2" y="34.5">1</text>
<text x="48.2" y="33.2">2</text>
<text x="49.9" y="31.7">U1105</text>
<text x="54.2" y="34.5">4</text>
<text x="54.2" y="33.2">3</text>
<text x="65.3" y="34.2">[11]</text>
<text x="65.4" y="32.9">[11]</text>
<text x="71.9" y="34.7">LCD_MIPI_DATAN0</text>
<text x="72" y="33.4">LCD_MIPI_DATAP0</text>
<text x="114.9" y="30.8">SENS4</text>
<text x="114.9" y="32">SENS5</text>
<text x="114.9" y="33.3">SENS6</text>
<text x="114.9" y="34.6">SENS7</text>
<text x="114.9" y="35.9">SENS8</text>
<text x="122.2" y="30">[11]</text>
<text x="122.2" y="31.3">[11]</text>
<text x="122.2" y="32.6">[11]</text>
<text x="122.2" y="33.8">[11]</text>
<text x="122.2" y="35.1">[11]</text>
<text x="142.9" y="30">2</text>
<text x="142.9" y="31.3">3</text>
<text x="142.9" y="32.6">4</text>
<text x="142.9" y="33.8">5</text>
<text x="142.9" y="35.1">6</text>
<text x="170.5" y="35.1">34</text>
<text x="170.5" y="33.8">35</text>
<text x="170.5" y="32.6">36</text>
<text x="170.5" y="31.3">37</text>
<text x="170.5" y="30">38</text>
<text x="189.8" y="32.6">[11]</text>
<text x="189.8" y="33.8">[11]</text>
<text x="189.8" y="35.1">[11]</text>
<text x="196.5" y="33.3">DRV12</text>
<text x="196.5" y="34.6">DRV13</text>
<text x="196.5" y="35.9">DRV14</text>
<text x="242.6" y="35">SENS8</text>
<text x="242.6" y="33.7">SENS7</text>
<text x="242.6" y="32.4">SENS6</text>
<text x="242.6" y="31.2">SENS5</text>
<text x="249.9" y="35.7">[11]</text>
<text x="249.9" y="34.5">[11]</text>
<text x="249.9" y="33.2">[11]</text>
<text x="249.9" y="31.9">[11]</text>
<text x="249.9" y="30.6">[11]</text>
<text x="259.1" y="34.5">10</text>
<text x="259.1" y="35.7">11</text>
<text x="259.8" y="30.6">7</text>
<text x="259.8" y="31.9">8</text>
<text x="259.8" y="33.2">9</text>
<text x="32.1" y="40.4">TDN1</text>
<text x="32.3" y="39.2">TDP1</text>
<text x="39.2" y="39.9">[3]</text>
<text x="39.2" y="38.6">[3]</text>
<text x="48.2" y="40.2">1</text>
<text x="48.2" y="38.9">2</text>
<text x="49.9" y="37.4">U1106</text>
<text x="54.2" y="40.2">4</text>
<text x="54.2" y="38.9">3</text>
<text x="65.3" y="38.6">[11]</text>
<text x="65.3" y="39.9">[11]</text>
<text x="71.9" y="39.2">LCD_MIPI_DATAP1</text>
<text x="72" y="40.4">LCD_MIPI_DATAN1</text>
<text x="109.2" y="41.7">VGP1_PMU</text>
<text x="114.3" y="38.4">SENS10</text>
<text x="114.9" y="37.1">SENS9</text>
<text x="117.3" y="41.7">B1112</text>
<text x="122.2" y="36.4">[11]</text>
<text x="122.2" y="37.6">[11]</text>
<text x="142.3" y="40.2">10</text>
<text x="142.3" y="41.4">11</text>
<text x="142.9" y="36.4">7</text>
<text x="142.9" y="37.6">8</text>
<text x="142.9" y="38.9">9</text>
<text x="155.4" y="36.6">U1101</text>
<text x="170.5" y="41.4">29</text>
<text x="170.5" y="40.2">30</text>
<text x="170.5" y="38.9">31</text>
<text x="170.5" y="37.6">32</text>
<text x="170.5" y="36.4">33</text>
<text x="189.8" y="36.4">[11]</text>
<text x="189.8" y="37.6">[11]</text>
<text x="189.8" y="38.9">[11]</text>
<text x="189.8" y="40.2">[11]</text>
<text x="189.8" y="41.4">[11]</text>
<text x="196.5" y="37.1">DRV15</text>
<text x="196.5" y="38.4">DRV16</text>
<text x="196.5" y="39.7">DRV17</text>
<text x="196.5" y="40.9">DRV18</text>
<text x="242" y="37.5">SENS10</text>
<text x="242.6" y="36.2">SENS9</text>
<text x="243.2" y="41.6">DRV0</text>
<text x="249.9" y="40.8">[11]</text>
<text x="249.9" y="37">[11]</text>
<text x="259.1" y="37">12</text>
<text x="259.1" y="38.3">13</text>
<text x="259.1" y="39.5">14</text>
<text x="259.1" y="40.8">15</text>
<text x="32.3" y="46.8">TDP2</text>
<text x="39.3" y="46.4">[3]</text>
<text x="39.3" y="47.7">[3]</text>
<text x="48.2" y="47.8">1</text>
<text x="48.2" y="46.5">2</text>
<text x="49.9" y="45">U1107</text>
<text x="54.2" y="47.8">4</text>
<text x="54.2" y="46.5">3</text>
<text x="65.3" y="46.3">[11]</text>
<text x="65.3" y="47.5">[11]</text>
<text x="72" y="46.8">LCD_MIPI_DATAP2</text>
<text x="142.3" y="42.7">12</text>
<text x="142.3" y="44">13</text>
<text x="170.5" y="44">27</text>
<text x="170.5" y="42.7">28</text>
<text x="189.8" y="42.7">[11]</text>
<text x="189.8" y="44">[11]</text>
<text x="196.5" y="42.2">DRV19</text>
<text x="196.5" y="43.5">DRV20</text>
<text x="196.5" y="44.7">DRV21</text>
<text x="243.2" y="42.8">DRV1</text>
<text x="243.2" y="44.1">DRV2</text>
<text x="243.2" y="45.4">DRV3</text>
<text x="243.2" y="46.7">DRV4</text>
<text x="243.2" y="47.9">DRV5</text>
<text x="249.9" y="42.1">[11]</text>
<text x="249.9" y="43.3">[11]</text>
<text x="249.9" y="44.6">[11]</text>
<text x="249.9" y="45.9">[11]</text>
<text x="249.9" y="47.2">[11]</text>
<text x="259.1" y="42.1">16</text>
<text x="259.1" y="43.3">17</text>
<text x="259.1" y="44.6">18</text>
<text x="259.1" y="45.9">19</text>
<text x="259.1" y="47.2">20</text>
<text x="32.1" y="48">TDN2</text>
<text x="32.3" y="53.8">TDP3</text>
<text x="39.3" y="53.4">[3]</text>
<text x="48.2" y="53.6">2</text>
<text x="49.9" y="52">U1108</text>
<text x="54.2" y="53.6">3</text>
<text x="65.3" y="53.3">[11]</text>
<text x="72" y="48">LCD_MIPI_DATAN2</text>
<text x="72" y="53.8">LCD_MIPI_DATAP3</text>
<text x="125.7" y="51.1">C1103</text>
<text x="129.4" y="51">T1103</text>
<text x="133.9" y="51.3">C1104</text>
<text x="149.1" y="51.4" transform="rotate(-90 149.1 51.4)">14</text>
<text x="150.4" y="51.4" transform="rotate(-90 150.4 51.4)">15</text>
<text x="151.7" y="51.4" transform="rotate(-90 151.7 51.4)">16</text>
<text x="152.9" y="51.4" transform="rotate(-90 152.9 51.4)">17</text>
<text x="154.2" y="51.4" transform="rotate(-90 154.2 51.4)">18</text>
<text x="155.5" y="51.4" transform="rotate(-90 155.5 51.4)">19</text>
<text x="156.8" y="51.4" transform="rotate(-90 156.8 51.4)">20</text>
<text x="158" y="51.4" transform="rotate(-90 158 51.4)">21</text>
<text x="159.3" y="51.4" transform="rotate(-90 159.3 51.4)">22</text>
<text x="160.6" y="51.4" transform="rotate(-90 160.6 51.4)">23</text>
<text x="161.8" y="51.4" transform="rotate(-90 161.8 51.4)">24</text>
<text x="163.1" y="51.4" transform="rotate(-90 163.1 51.4)">25</text>
<text x="164.4" y="51.4" transform="rotate(-90 164.4 51.4)">26</text>
<text x="207.7" y="48.3">VDDIO</text>
<text x="243.2" y="49.2">DRV6</text>
<text x="243.2" y="50.5">DRV7</text>
<text x="243.2" y="51.9">DRV8</text>
<text x="243.2" y="53">DRV9</text>
<text x="249.9" y="48.4">[11]</text>
<text x="249.9" y="49.7">[11]</text>
<text x="249.9" y="51">[11]</text>
<text x="249.9" y="52.3">[11]</text>
<text x="249.9" y="53.6">[11]</text>
<text x="259.1" y="48.5">21</text>
<text x="259.1" y="49.7">22</text>
<text x="259.1" y="51">23</text>
<text x="259.1" y="52.3">24</text>
<text x="259.1" y="53.6">25</text>
<text x="32.1" y="55.1">TDN3</text>
<text x="39.3" y="54.7">[3]</text>
<text x="48.2" y="54.8">1</text>
<text x="54.2" y="54.8">4</text>
<text x="65.3" y="54.6">[11]</text>
<text x="72" y="55.1">LCD_MIPI_DATAN3</text>
<text x="149" y="55.6" transform="rotate(-90 149 55.6)">C1105</text>
<text x="189.8" y="58">[11]</text>
<text x="196.4" y="58.8">DRV22</text>
<text x="207.9" y="58.6" transform="rotate(-90 207.9 58.6)">R1104</text>
<text x="242.5" y="55.6">DRV13</text>
<text x="242.5" y="56.9">DRV14</text>
<text x="242.5" y="58.1">DRV15</text>
<text x="242.5" y="59.4">DRV16</text>
<text x="242.5" y="54.3">DRV12</text>
<text x="249.9" y="56.1">[11]</text>
<text x="249.9" y="57.4">[11]</text>
<text x="249.9" y="58.6">[11]</text>
<text x="249.9" y="59.9">[11]</text>
<text x="249.9" y="54.8">[11]</text>
<text x="259.1" y="54.8">26</text>
<text x="259.1" y="56.1">27</text>
<text x="259.1" y="57.4">28</text>
<text x="259.1" y="58.6">29</text>
<text x="259.1" y="59.9">30</text>
<text x="163.6" y="60.4">C1107</text>
<text x="196.4" y="65.5">VDDIO</text>
<text x="213.3" y="63.1">[3]</text>
<text x="219.4" y="63.8">GPIO_CTP_RSTB</text>
<text x="242.5" y="60.7">DRV17</text>
<text x="242.5" y="61.9">DRV18</text>
<text x="242.5" y="63.2">DRV19</text>
<text x="242.5" y="64.5">DRV20</text>
<text x="242.5" y="65.7">DRV21</text>
<text x="249.9" y="61.2">[11]</text>
<text x="249.9" y="62.4">[11]</text>
<text x="249.9" y="63.7">[11]</text>
<text x="249.9" y="65">[11]</text>
<text x="259.1" y="61.2">31</text>
<text x="259.1" y="62.4">32</text>
<text x="259.1" y="63.7">33</text>
<text x="259.1" y="65">34</text>
<text x="189.4" y="66.9">[3,7]</text>
<text x="189.4" y="68.2">[3,7]</text>
<text x="189.8" y="70.7">[11]</text>
<text x="189.8" y="72">[11]</text>
<text x="196.4" y="67.6">SCL1</text>
<text x="196.4" y="68.9">SDA1</text>
<text x="196.5" y="71.5">OPT2</text>
<text x="204.6" y="69">C1108</text>
<text x="209.7" y="69.8">T1104</text>
<text x="231.4" y="70.8">VDDIO</text>
<text x="242.5" y="67">DRV22</text>
<text x="243.3" y="69.6">OPT2</text>
<text x="249.9" y="66.3">[11]</text>
<text x="249.9" y="68.8">[11]</text>
<text x="249.9" y="71.3">[11]</text>
<text x="259.1" y="66.3">35</text>
<text x="259.1" y="67.5">36</text>
<text x="259.1" y="68.8">37</text>
<text x="259.1" y="70.1">38</text>
<text x="259.1" y="71.3">39</text>
<text x="150.9" y="74.9">R1102</text>
<text x="190.4" y="75.1">[3]</text>
<text x="196.4" y="75.9">EINT_CTP</text>
<text x="196.5" y="72.7">OPT1</text>
<text x="243.3" y="72.1">OPT1</text>
<text x="264.8" y="76.2" transform="rotate(-90 264.8 76.2)">41</text>
<text x="62.2" y="82.8">VBAT</text>
<text x="164.5" y="79.5">C1106</text>
<text x="171" y="82.1" transform="rotate(-90 171 82.1)">R1103</text>
<text x="53.2" y="88.7">J1101</text>
<text x="58.3" y="88.6" transform="rotate(-90 58.3 88.6)">42</text>
<text x="60.8" y="88.6" transform="rotate(-90 60.8 88.6)">41</text>
<text x="69.6" y="87.8" transform="rotate(-90 69.6 87.8)">C1118</text>
<text x="6.5" y="92.7">[10,11] MIC1-</text>
<text x="6.5" y="93.9">[10,11] MIC1+</text>
<text x="54.6" y="90.4">1</text>
<text x="54.6" y="91.7">2</text>
<text x="54.6" y="92.9">3</text>
<text x="54.6" y="94.2">4</text>
<text x="54.6" y="95.5">5</text>
<text x="61.8" y="95.5">36</text>
<text x="61.8" y="94.2">37</text>
<text x="61.8" y="92.9">38</text>
<text x="61.8" y="91.7">39</text>
<text x="61.8" y="90.4">40</text>
<text x="77.2" y="92.7">[16]</text>
<text x="77.8" y="91.4">[6]</text>
<text x="83.9" y="93.8">VTCXO2</text>
<text x="83.9" y="92.5">KEYPAD_LED-</text>
<text x="101.3" y="93.2">VIO28_PMU</text>
<text x="4.3" y="97.2">[10,11]</text>
<text x="4.3" y="100.4">[10,11]</text>
<text x="9" y="100.2">AU_SPKN</text>
<text x="9.1" y="97.6">AU_SPKP</text>
<text x="44.8" y="101.6">[5]</text>
<text x="54" y="101.8">10</text>
<text x="54.6" y="96.7">6</text>
<text x="54.6" y="98">7</text>
<text x="54.6" y="99.3">8</text>
<text x="54.6" y="100.6">9</text>
<text x="61.8" y="101.8">31</text>
<text x="61.8" y="100.6">32</text>
<text x="61.8" y="99.3">33</text>
<text x="61.8" y="98">34</text>
<text x="61.8" y="96.7">35</text>
<text x="76.7" y="101.6">[11]</text>
<text x="76.7" y="100.3">[11]</text>
<text x="76.7" y="97.7">[11]</text>
<text x="76.7" y="96.5">[11]</text>
<text x="83.9" y="101.3">LCD_MIPI_DATAP3</text>
<text x="83.9" y="98.9">LCD_MIPI_DATAN0</text>
<text x="83.9" y="97.5">LCD_MIPI_DATAP0</text>
<text x="95.9" y="99">C1102</text>
<text x="102.4" y="101.8" transform="rotate(-90 102.4 101.8)">T1101</text>
<text x="19.3" y="103.7" transform="rotate(-90 19.3 103.7)">T1108</text>
<text x="24.3" y="103.7" transform="rotate(-90 24.3 103.7)">T1107</text>
<text x="25.6" y="106.8" transform="rotate(-90 25.6 106.8)">T1105</text>
<text x="30.7" y="106.8" transform="rotate(-90 30.7 106.8)">T1106</text>
<text x="34.4" y="106.5">LCD_LEDK</text>
<text x="34.4" y="107.8">LCD_LEDA</text>
<text x="34.5" y="102.7">VIBR_PMU</text>
<text x="36.1" y="104">AVDD+</text>
<text x="36.5" y="105.3">AVDD-</text>
<text x="44.1" y="102.9">[11]</text>
<text x="44.1" y="104.2">[11]</text>
<text x="44.1" y="105.4">[11]</text>
<text x="44.1" y="106.7">[11]</text>
<text x="44.8" y="108">[2]</text>
<text x="54" y="103.1">11</text>
<text x="54" y="104.4">12</text>
<text x="54" y="105.6">13</text>
<text x="54" y="106.9">14</text>
<text x="61.8" y="106.9">27</text>
<text x="61.8" y="105.6">28</text>
<text x="61.8" y="104.4">29</text>
<text x="61.8" y="103.1">30</text>
<text x="76.7" y="107.9">[11]</text>
<text x="76.7" y="105.4">[11]</text>
<text x="76.7" y="104.1">[11]</text>
<text x="83.9" y="102.7">LCD_MIPI_DATAN3</text>
<text x="83.9" y="106.5">LCD_MIPI_CLKN</text>
<text x="83.9" y="105.1">LCD_MIPI_CLKP</text>
<text x="8.1" y="112.8">ADC0_LCD_ID</text>
<text x="20.1" y="111.7">[2]</text>
<text x="27" y="111.1">R1101</text>
<text x="34" y="109.1">BPI_BUS16</text>
<text x="35.4" y="111.5">LCM_RST</text>
<text x="37.7" y="110.2">LPTE</text>
<text x="44.9" y="109.2">[3]</text>
<text x="44.9" y="110.5">[3]</text>
<text x="54" y="108.2">15</text>
<text x="54" y="109.5">16</text>
<text x="54" y="110.7">17</text>
<text x="54" y="112">18</text>
<text x="54" y="113.3">19</text>
<text x="61.8" y="113.3">22</text>
<text x="61.8" y="112">23</text>
<text x="61.8" y="110.7">24</text>
<text x="61.8" y="109.5">25</text>
<text x="61.8" y="108.2">26</text>
<text x="76.7" y="109.2">[11]</text>
<text x="76.7" y="113">[11]</text>
<text x="76.7" y="111.7">[11]</text>
<text x="83.9" y="110.3">LCD_MIPI_DATAN2</text>
<text x="83.9" y="109.1">LCD_MIPI_DATAP2</text>
<text x="83.9" y="112.8">LCD_MIPI_DATAP1</text>
<text x="134.7" y="108.4">VBAT</text>
<text x="33.3" y="114.9">VIO18_PMU</text>
<text x="38.1" y="117.3">C1101</text>
<text x="45.9" y="119.5" transform="rotate(-90 45.9 119.5)">T1102</text>
<text x="54" y="114.5">20</text>
<text x="58.3" y="118.1" transform="rotate(-90 58.3 118.1)">43</text>
<text x="60.8" y="118.1" transform="rotate(-90 60.8 118.1)">44</text>
<text x="61.8" y="114.5">21</text>
<text x="83.9" y="114">LCD_MIPI_DATAN1</text>
<text x="142.7" y="118.6">R1105</text>
<text x="142.7" y="114.8">L1101</text>
<text x="235.5" y="119.8">L1102</text>
<text x="250.6" y="119.9">D1101</text>
<text x="281.8" y="119.8">B1101</text>
<text x="143.6" y="123.7">C1110</text>
<text x="199.9" y="122.1">VBAT</text>
<text x="209.1" y="126">C1115</text>
<text x="288.3" y="121.5">[11]</text>
<text x="291.7" y="122.3">LCD_LEDA</text>
<text x="114.1" y="131.8">LCD_AVDDP_EN</text>
<text x="128.2" y="130.8">[3]</text>
<text x="129.8" y="126.3" transform="rotate(-90 129.8 126.3)">C1109</text>
<text x="135" y="130.7">R1106</text>
<text x="174.7" y="128.2">C1112</text>
<text x="268.5" y="127.3">C1116</text>
<text x="274.4" y="127.6">C1117</text>
<text x="113.8" y="134.5">LCD_AVDDN_EN</text>
<text x="119.5" y="136.9">SCL2</text>
<text x="126.5" y="135.9">[3,12]</text>
<text x="128.2" y="133.3">[3]</text>
<text x="135" y="137.6">R1107</text>
<text x="190.7" y="132.9">AVDD+</text>
<text x="235.5" y="135.6" transform="rotate(-90 235.5 135.6)">6</text>
<text x="238.1" y="135.6" transform="rotate(-90 238.1 135.6)">1</text>
<text x="119.3" y="139.4">SDA2</text>
<text x="126.5" y="138.4">[3,12]</text>
<text x="175.4" y="138.4">C1113</text>
<text x="190.8" y="143.2">AVDD-</text>
<text x="209.8" y="138.9">DISP_PWM0</text>
<text x="220.4" y="138.5">[3]</text>
<text x="220.9" y="143.6">R1108</text>
<text x="231.8" y="141.2">2</text>
<text x="231.8" y="138.7">4</text>
<text x="235.4" y="140.2">U1103</text>
<text x="241.6" y="141.2">3</text>
<text x="241.6" y="138.7">5</text>
<text x="276.2" y="141.1">[11]</text>
<text x="283.1" y="141.7">LCD_LEDK</text>
<text x="144.9" y="146">C1111</text>
<text x="172.2" y="148.6">C1114</text>
<text x="254.4" y="145.9">R1109</text>
<text x="260.7" y="145.9">R1110</text>
<text x="45.5" y="154.3" transform="rotate(-90 45.5 154.3)">1</text>
<text x="46.4" y="151" transform="rotate(-90 46.4 151)">TP1101</text>
<text x="48.7" y="154.3" transform="rotate(-90 48.7 154.3)">1</text>
<text x="49" y="151" transform="rotate(-90 49 151)">TP1102</text>
<text x="51.3" y="154.3" transform="rotate(-90 51.3 154.3)">1</text>
<text x="51.5" y="151" transform="rotate(-90 51.5 151)">TP1103</text>
<text x="53.8" y="154.3" transform="rotate(-90 53.8 154.3)">1</text>
<text x="54.1" y="151" transform="rotate(-90 54.1 151)">TP1104</text>
<text x="65.9" y="160.1">[10,11]</text>
<text x="65.9" y="161.3">[10,11]</text>
<text x="74.5" y="160.5">MIC1+</text>
<text x="74.5" y="161.8">MIC1-</text>
<text x="66.2" y="163.2">[10,11]</text>
<text x="66.2" y="164.5">[10,11]</text>
<text x="74.4" y="164.2">AU_SPKP</text>
<text x="74.4" y="165.5">AU_SPKN</text>
<text x=".3" y="202.4">VIO18_PMU</text>
<text x=".7" y="206.9">[11,12,15,16]</text>
<text x="2.6" y="205.7">[6,7,9,10]</text>
<text x="3.2" y="204.5">[1,2,3,5]</text>
</g>
</svg>
